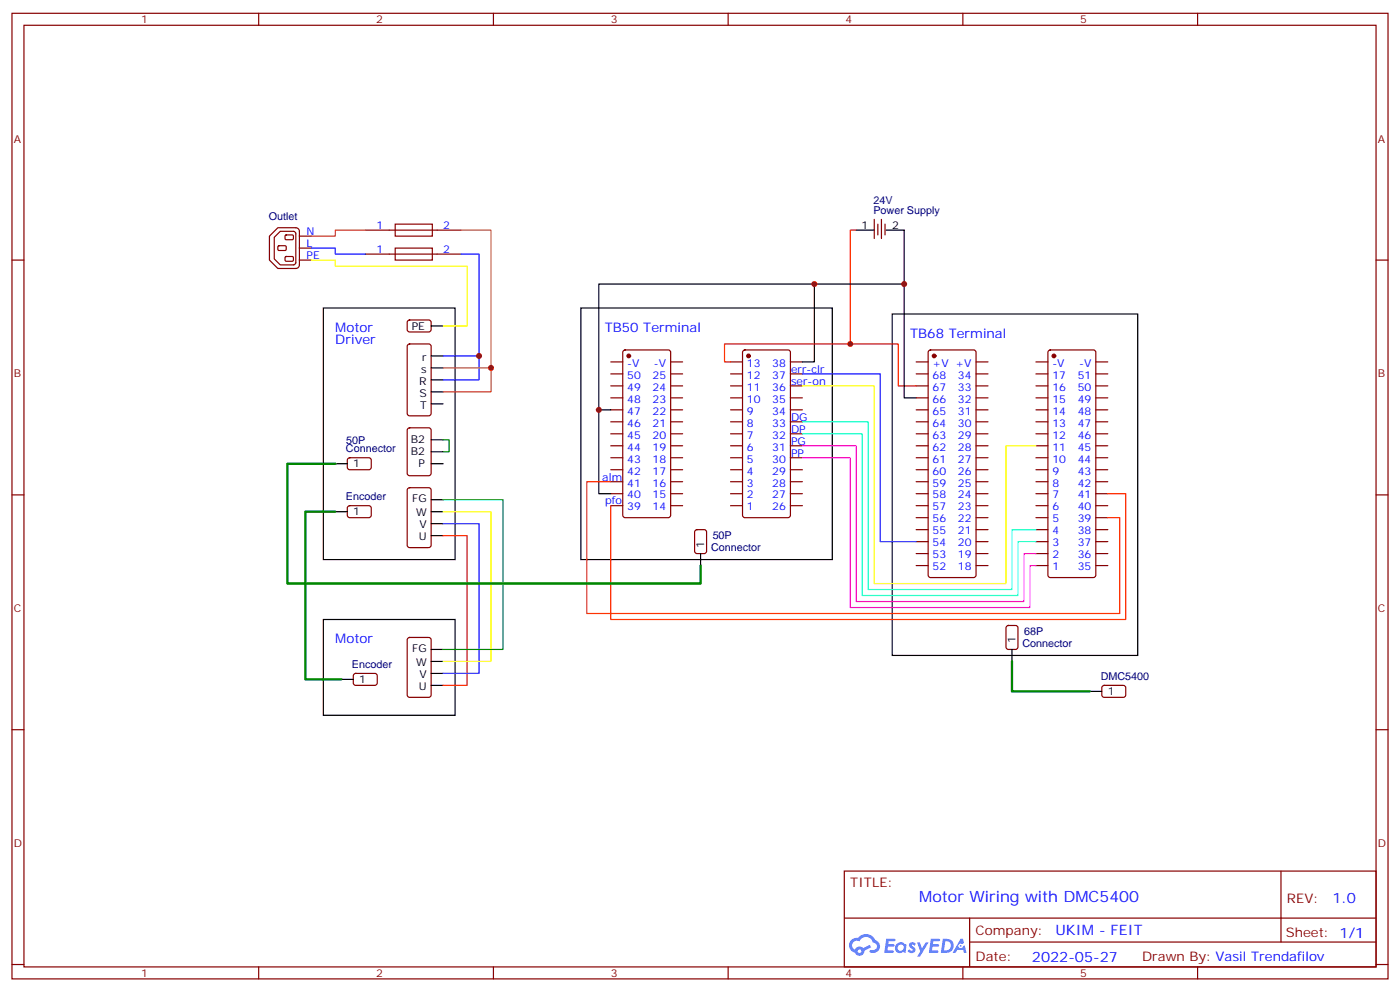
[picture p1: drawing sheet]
<svg xmlns="http://www.w3.org/2000/svg" width="412mm" height="292mm" viewBox="0 0 412 292" stroke-linecap="round" stroke-linejoin="round" font-family="sans-serif">
<g fill="none" stroke="#870000" stroke-width=".35">
<path d="M3.5 3.9h405.4v284.4h-405.4zM7.1 7.4h398.2v277.3h-398.2zM76.2 3.9v3.5M145.3 3.9v3.5M214.5 3.9v3.5M283.6 3.9v3.5M352.8 3.9v3.5M3.5 76.6h3.6M405.3 76.6h3.6M3.5 145.7h3.6M405.3 145.7h3.6M3.5 214.9h3.6"/>
<path d="M405.3 214.9h3.6M248.7 256.5h156.6v28.2h-156.6zM377.3 256.5v20.9M248.7 270.4h156.5M285.6 277.4h119.6M285.6 270.4v14.1M3.5 284h3.6M76.2 284.7v3.6M145.3 284.7v3.6M214.5 284.7v3.6M283.6 284.7v3.6M352.8 284.7v3.6"/>
<path d="M405.3 284h3.6"/>
</g>
<g fill="#5487ff">
<path d="M268 277.7a1.22 1.22 0 0 1 1.8 .2l-.4 .6a.47 .47 0 0 0-.4-.4 .47 .47 0 0 0-.5 .2l.2 .2a1.14 1.14 0 0 1 .8 1.8 1.14 1.14 0 0 1-1.9 0l-.3-.2 .5-.6 .8 .5a.29 .29 0 0 0 .3-.3 .29 .29 0 0 0-.3-.3 1.04 1.04 0 0 1-.6-1.7z"/>
<path d="M261.1 276.4h2.3l.3 .2-.1 .5-1.8 .1-.1 .8h1.5l.3 .4-.4 .4h-1.6l-.1 1.1h1.7l.2 .3-.2 .3-2.6 .1z"/>
<path d="M274.2 276.4h2.4l.3 .2-.2 .5-1.8 .1-.1 .8h1.5l.3 .4-.3 .4h-1.6l-.2 1.1h1.7l.2 .3-.1 .3-2.7 .1z"/>
<path d="M283 276.4h.6l.4 1.3-.6 .3a.69 .69 0 0 0-1.1 .3 .69 .69 0 0 0 .5 .9 .69 .69 0 0 0 .9-.6l.5-.2 .5 2.2h-.8l-.2-.9h-1.7l-.5 .9h-.9z"/>
<path d="M270.2 277.5h.7l.7 1.8 1.1-1.8h.8l-2.5 4.2h-.8l.9-1.5z"/>
<path d="M277.7 276.4l-.6 4.2h1.4a2.11 2.11 0 0 0 2.4-2.1 2.11 2.11 0 0 0-2.5-2.1zM278.5 277.2a1.39 1.39 0 0 1 1.6 1.4 1.39 1.39 0 0 1-1.8 1.3h-.2z"/>
<path d="M264 278.1a1.54 1.54 0 0 0 0 2.1 1.54 1.54 0 0 0 2.1 .1l.6 .3 .3-2.3-.1-.3h-.5a1.49 1.49 0 0 0-2.4 .1zM264.3 279.1a.95 .95 0 0 1 1.9 0 .95 .95 0 0 1-1.9 0z"/>
<path d="M250.8 276.8a2.18 2.18 0 0 0 1 3.7 1.44 1.44 0 0 0 1.7 .9 1.44 1.44 0 0 0 1.1-1.4l2-1-.4-.8-1.9 1a1.47 1.47 0 0 0-2.5 .4 1.39 1.39 0 0 1-.6-1.9 1.39 1.39 0 0 1 2-.5 2.12 2.12 0 0 1 2.1-1.3 2.12 2.12 0 0 1 1.9 1.7 1.14 1.14 0 0 1 1.1 1.4 1.14 1.14 0 0 1-1.6 .7 .43 .43 0 0 0-.6 .4 .43 .43 0 0 0 .4 .5 1.98 1.98 0 0 0 2.6-1.2 1.98 1.98 0 0 0-1.3-2.6 3.1 3.1 0 0 0-5.2-.6l-.9 .1zM252.6 280.1a.55 .55 0 0 1 1.1 0 .55 .55 0 0 1-1.1 0z"/>
<circle cx="283" cy="278.5" r=".26"/>
</g>
<g fill="none" stroke="#870000" stroke-width=".35">
<path d="M107.6 74.8h28.2M107.6 67.8h28.2M116.4 73.1h11v3.5h-11zM116.4 66h11v3.5h-11zM257.5 64.6v5.6M258.6 66v3.2M259.6 64.6v5.6M260.7 66v3.2M120.2 101.5l.4-.2h5.7l.6 .4 .1 20-.5 .7h-5.9l-.6-.4-.1-20zM179.9 106.6h3.5M179.9 110.1h3.5M179.9 113.6h3.5"/>
<path d="M179.9 117.2h3.5M183.7 103.3l.4-.3h12.7l.7 .5 .1 48.2-.5 .7h-13l-.6-.4-.1-48.2zM197.6 106.6h3.5M197.6 110.1h3.5M197.6 113.6h3.5M197.6 117.2h3.5M215.2 106.6h3.5M215.2 110.1h3.5M215.2 113.6h3.5M215.2 117.2h3.5M219 103.3l.4-.3h12.7l.7 .5v48.2l-.4 .7h-13l-.6-.4-.1-48.2zM232.8 106.6h3.6"/>
<path d="M232.8 110.1h3.6M232.8 113.6h3.6M232.8 117.2h3.6M269.9 106.6h3.5M269.9 110.1h3.5M269.9 113.6h3.5M269.9 117.2h3.5M273.6 103.3l.5-.3h12.7l.5 .3 .2 .5v65.6l-.2 .5-.5 .2h-12.7l-.5-.3-.2-.4v-65.6zM287.5 106.6h3.5M287.5 110.1h3.5M287.5 113.6h3.5M287.5 117.2h3.5"/>
<path d="M305.2 106.6h3.5M305.2 110.1h3.5M305.2 113.6h3.5M305.2 117.2h3.5M308.9 103.3l.5-.3h12.7l.5 .3 .2 .5v65.6l-.2 .5-.5 .2h-12.7l-.5-.3-.2-.4v-65.6zM322.8 106.6h3.5M322.8 110.1h3.5M322.8 113.6h3.5M322.8 117.2h3.5M102.5 135l.5-.2 5.9 .1 .5 .6-.1 2.4-.6 .4h-6l-.4-.7v-2.1zM120.2 126.2l.4-.2h5.7l.6 .4 .1 13-.5 .6-5.9 .1-.6-.5-.1-12.9zM179.9 138.3h3.5"/>
<path d="M179.9 120.7h3.5M179.9 134.8h3.5M179.9 124.2h3.5M179.9 131.3h3.5M179.9 127.7h3.5M197.6 138.3h3.5M197.6 120.7h3.5M197.6 134.8h3.5M197.6 124.2h3.5M197.6 131.3h3.5M197.6 127.7h3.5M215.2 138.3h3.5"/>
<path d="M215.2 120.7h3.5M215.2 134.8h3.5M215.2 124.2h3.5M215.2 131.3h3.5M215.2 127.7h3.5M232.8 138.3h3.6M232.8 120.7h3.6M232.8 134.8h3.6M232.8 124.2h3.6M232.8 131.3h3.6M232.8 127.7h3.6M269.9 138.3h3.5"/>
<path d="M269.9 120.7h3.5M269.9 134.8h3.5M269.9 124.2h3.5M269.9 131.3h3.5M269.9 127.7h3.5M287.5 138.3h3.5M287.5 120.7h3.5M287.5 134.8h3.5M287.5 124.2h3.5M287.5 131.3h3.5M287.5 127.7h3.5M305.2 138.3h3.5"/>
<path d="M305.2 120.7h3.5M305.2 134.8h3.5M305.2 124.2h3.5M305.2 131.3h3.5M305.2 127.7h3.5M322.8 138.3h3.5M322.8 120.7h3.5M322.8 134.8h3.5M322.8 124.2h3.5M322.8 131.3h3.5M322.8 127.7h3.5M102.5 149.1l.5-.2 5.9 .1 .5 .6-.1 2.4-.6 .4h-6l-.4-.7v-2.1z"/>
<path d="M120.2 143.8l.4-.2h5.7l.6 .4 .1 16.5-.5 .7-5.9 .1-.6-.5-.1-16.5zM179.9 148.9h3.5M179.9 145.4h3.5M179.9 141.9h3.5M197.6 148.9h3.5M197.6 145.4h3.5M197.6 141.9h3.5M204.8 156.2l.5-.2h2.1l.7 .4v5.9l-.4 .7h-2.4l-.6-.4-.1-5.9zM215.2 148.9h3.5M215.2 145.4h3.5M215.2 141.9h3.5M232.8 148.9h3.6"/>
<path d="M232.8 145.4h3.6M232.8 141.9h3.6M269.9 148.9h3.5M269.9 145.4h3.5M269.9 141.9h3.5M269.9 159.5h3.5M269.9 156h3.5M269.9 152.4h3.5M287.5 148.9h3.5M287.5 145.4h3.5M287.5 141.9h3.5M287.5 159.5h3.5"/>
<path d="M287.5 156h3.5M287.5 152.4h3.5M305.2 148.9h3.5M305.2 145.4h3.5M305.2 141.9h3.5M305.2 159.5h3.5M305.2 156h3.5M305.2 152.4h3.5M322.8 148.9h3.5M322.8 145.4h3.5M322.8 141.9h3.5M322.8 159.5h3.5"/>
<path d="M322.8 156h3.5M322.8 152.4h3.5M269.9 166.5h3.5M269.9 163h3.5M287.5 166.5h3.5M287.5 163h3.5M305.2 166.5h3.5M305.2 163h3.5M322.8 166.5h3.5M322.8 163h3.5M296.6 184.4l.4-.2h2.2l.6 .4 .1 5.9-.5 .7h-2.4l-.6-.4-.1-5.9z"/>
</g>
<g fill="#870000" stroke="#870000" stroke-width=".35">
<circle cx="185.2" cy="104.8" r=".53"/>
<circle cx="220.5" cy="104.8" r=".53"/>
<circle cx="275.2" cy="104.8" r=".53"/>
<circle cx="310.4" cy="104.8" r=".53"/>
</g>
<g fill="none" stroke="#000" stroke-width=".35">
<path d="M252.2 67.8h5.3M261.1 67.8h5.2v49.4h3.6M95.2 90.7h38.9v74.1h-38.9zM171.1 90.7h74.1v74.1h-74.1zM239.9 83.6v23h-3.5M262.8 92.5h72.3v100.5h-72.3zM266.3 83.6h-89.9v37.1h3.5M127 104.8h3.5M127 108.3h3.5M127 111.9h3.5M127 115.4h3.5M127 118.9h3.5"/>
<path d="M98.8 136.6h3.5M127 136.6h3.5M127 129.5h3.5M127 133h3.5M176.4 120.7v24.7h3.5M98.8 150.7h3.5M127 147.1h3.5M127 150.7h3.5M127 154.2h3.5M127 157.7h3.5M206.4 163v3.5M298.1 191.2v3.6"/>
</g>
<path d="M236.4 134.8h14.1v44.1h52.9v-12.4h1.8M236.4 131.3h15.8v45.8h49.4v-14.1h3.6" fill="none" stroke="#f0f" stroke-width=".35"/>
<path d="M236.4 127.7h17.6v47.7h45.9v-15.9h5.3M236.4 124.2h19.4v49.4h42.3v-17.6h7.1" fill="none" stroke="#0ff" stroke-width=".35"/>
<path d="M236.4 113.6h21.1v58.2h38.8v-40.5h8.9" fill="none" stroke="#ff0" stroke-width=".35"/>
<path d="M252.2 67.8h-1.7v33.5h14.1v12.3h5.3M250.5 101.3h-37.1v5.3h1.8" fill="none" stroke="#f00" stroke-width=".35"/>
<path d="M179.9 141.9h-7v38.8h156.9v-28.3h-3.5M326.3 145.4h5.3v37h-151.7v-33.5" fill="none" stroke="#f30" stroke-width=".35"/>
<path d="M236.4 110.1h22.9v49.4h10.6" fill="none" stroke="#00f" stroke-width=".35"/>
<g fill="#fff" stroke="#870000" stroke-width=".35">
<path d="M84 69.4l.3-.2h2l.1 1.2-.3 .2-2-.1z"/>
<path d="M81.9 72.5l.3-.1h1.9l.2 1.2-.3 .2-2-.1z"/>
<path d="M84 75.7l.3-.2 2 .1 .1 1.2-.3 .1h-2z"/>
</g>
<path d="M79.4 69.5l2.4-2.4h5.3l.9 .4 .2 .6v9.9l-.4 .9-.7 .2h-5.3l-2.4-2.5zM82.5 68.1h3.9l.7 .5v8.7l-.4 .6-4.2 .1-1.7-1.8v-6.3zM88.2 69.5h3.5M88.2 73.1h3.5M88.2 76.6h3.5M120.2 94.4l.4-.2 6 .1 .4 .6-.1 2.4-.6 .5-5.9-.1-.5-.7v-2.1zM104.3 198.5l.5-.2 5.9 .1 .4 .6v2.4l-.7 .4h-5.9l-.4-.7v-2.1zM120.2 187.9l.4-.2h5.7l.6 .4 .1 16.5-.5 .7-5.9 .1-.6-.5-.1-16.5zM324.8 202l.5-.2 5.9 .1 .4 .6-.1 2.4-.6 .5-5.9-.1-.4-.7v-2.1z" fill="none" stroke="#870000" stroke-width=".35"/>
<path d="M127 96h3.5M95.2 182.4h38.9v28.2h-38.9zM127 191.2h3.5M127 194.8h3.5M127 198.3h3.5M100.5 200.1h3.6M127 201.8h3.5M321 203.6h3.6" fill="none" stroke="#000" stroke-width=".35"/>
<path d="M130.5 129.5h1.8v3.5h-1.8" fill="none" stroke="#008700" stroke-width=".35"/>
<path d="M130.5 157.7h7.1v44.1h-7.1" fill="none" stroke="#f00" stroke-width=".35"/>
<path d="M91.7 73.1h7.1v1.7h8.8M135.8 74.8h5.3v30h-10.6M141.1 104.8v7.1h-10.6M130.5 154.2h10.6v44.1h-10.6" fill="none" stroke="#00f" stroke-width=".35"/>
<path d="M91.7 76.6h7.1v1.8h38.8v17.6h-7.1M130.5 150.7h14.1v44.1h-14.1" fill="none" stroke="#ff0" stroke-width=".35"/>
<path d="M130.5 147.1h17.7v44.1h-17.7" fill="none" stroke="#0f0" stroke-width=".35"/>
<path d="M107.6 67.8h-8.8v1.7h-7.1M144.6 108.3v7.1h-14.1" fill="none" stroke="#c60" stroke-width=".35"/>
<path d="M135.8 67.8h8.8v40.5h-14.1" fill="none" stroke="#c63" stroke-width=".35"/>
<path d="M98.8 136.6h-14.1v35.2h121.7v-5.3M98.8 150.7h-8.8v49.4h10.5M298.1 194.8v8.8h22.9" fill="none" stroke="#008700" stroke-width=".71"/>
<g fill="#c00">
<circle cx="239.9" cy="83.6" r=".88"/>
<circle cx="266.3" cy="83.6" r=".88"/>
<circle cx="176.4" cy="120.7" r=".88"/>
<circle cx="250.5" cy="101.3" r=".88"/>
<circle cx="141.1" cy="104.8" r=".88"/>
<circle cx="144.6" cy="108.3" r=".88"/>
</g>
<text font-size="4.6" fill="#00f" x="270.8" y="265.5">Motor Wiring with DMC5400</text>
<g font-size="4.2" fill="#00f">
<text x="392.5" y="265.8">1.0</text>
<text x="310.9" y="275.3">UKIM - FEIT</text>
<text x="304" y="283.1">2022-05-27</text>
</g>
<g font-size="3.9" fill="#00f">
<text x="98.8" y="97.8">Motor</text>
<text x="98.8" y="101.3">Driver</text>
<text x="178.2" y="97.8">TB50 Terminal</text>
<text x="268.1" y="99.5">TB68 Terminal</text>
<text x="98.8" y="189.5">Motor</text>
</g>
<g font-size="3.9" fill="#800">
<text x="250.5" y="261.1">TITLE:</text>
<text x="379.1" y="265.8">REV:</text>
<text x="287.4" y="275.3">Company:</text>
<text x="378.7" y="275.9">Sheet: 1/1</text>
<text x="287.4" y="283">Date:</text>
<text x="336.4" y="283.1">Drawn By: Vasil Trendafilov</text>
</g>
<g font-size="3.2" fill="#800">
<text x="41.6" y="6.9">1</text>
<text x="110.8" y="6.9">2</text>
<text x="179.9" y="6.9">3</text>
<text x="249.1" y="6.9">4</text>
<text x="318.2" y="6.9">5</text>
<text x="4.1" y="42">A</text>
<text x="405.9" y="42">A</text>
<text x="4.1" y="111.2">B</text>
<text x="405.9" y="111.2">B</text>
<text x="4.1" y="180.3">C</text>
<text x="405.9" y="180.3">C</text>
<text x="4.1" y="249.4">D</text>
<text x="405.9" y="249.4">D</text>
<text x="41.6" y="287.7">1</text>
<text x="110.8" y="287.7">2</text>
<text x="179.9" y="287.7">3</text>
<text x="249.1" y="287.7">4</text>
<text x="318.2" y="287.7">5</text>
</g>
<g font-size="3.2" fill="#000080">
<text x="79.2" y="64.9">Outlet</text>
<text x="257.3" y="63.1">Power Supply</text>
<text x="257.3" y="60.1">24V</text>
<text x="102" y="130.7">50P</text>
<text x="101.9" y="133.2">Connector</text>
<text x="101.9" y="147.3">Encoder</text>
<text x="209.9" y="158.9">50P</text>
<text x="209.4" y="162.4">Connector</text>
<text x="301.2" y="190.6">Connector</text>
<text x="301.7" y="187.1">68P</text>
<text x="103.7" y="196.7">Encoder</text>
<text x="324.2" y="200.4">DMC5400</text>
</g>
<g font-size="3.2" fill="#00f">
<text x="90.3" y="69.2">N</text>
<text x="110.9" y="67.4">1</text>
<text x="130.5" y="67.4">2</text>
<text x="90.3" y="72.7">L</text>
<text x="90.3" y="76.2">PE</text>
<text x="110.9" y="74.5">1</text>
<text x="130.5" y="74.5">2</text>
<text x="184.7" y="108">-V</text>
<text x="192.6" y="108">-V</text>
<text x="220" y="108">13</text>
<text x="227.5" y="108">38</text>
<text x="274.7" y="108">+V +V</text>
<text x="310" y="108">-V</text>
<text x="317.9" y="108">-V</text>
<text x="184.7" y="111.5">50</text>
<text x="192.2" y="111.5">25</text>
<text x="220" y="111.5">12</text>
<text x="227.5" y="111.5">37</text>
<text x="233" y="113.3">ser-on</text>
<text x="233" y="109.7">err-clr</text>
<text x="274.7" y="111.5">68</text>
<text x="282.2" y="111.5">34</text>
<text x="310" y="111.5">17</text>
<text x="317.5" y="111.5">51</text>
<text x="184.7" y="115">49</text>
<text x="184.7" y="118.6">48</text>
<text x="192.2" y="118.6">23</text>
<text x="192.2" y="115">24</text>
<text x="220" y="115">11</text>
<text x="220" y="118.6">10</text>
<text x="227.5" y="118.6">35</text>
<text x="227.5" y="115">36</text>
<text x="274.7" y="115">67</text>
<text x="274.7" y="118.6">66</text>
<text x="282.2" y="118.6">32</text>
<text x="282.2" y="115">33</text>
<text x="310" y="115">16</text>
<text x="310" y="118.6">15</text>
<text x="317.5" y="118.6">49</text>
<text x="317.5" y="115">50</text>
<text x="184.7" y="122.1">47</text>
<text x="184.7" y="125.6">46</text>
<text x="192.2" y="125.6">21</text>
<text x="192.2" y="122.1">22</text>
<text x="220" y="122.1">9</text>
<text x="220" y="125.6">8</text>
<text x="227.5" y="125.6">33</text>
<text x="227.5" y="122.1">34</text>
<text x="233" y="123.9">DG</text>
<text x="274.7" y="122.1">65</text>
<text x="274.7" y="125.6">64</text>
<text x="282.2" y="125.6">30</text>
<text x="282.2" y="122.1">31</text>
<text x="310" y="122.1">14</text>
<text x="310" y="125.6">13</text>
<text x="317.5" y="125.6">47</text>
<text x="317.5" y="122.1">48</text>
<text x="184.7" y="129.2">45</text>
<text x="192.2" y="129.2">20</text>
<text x="220" y="129.2">7</text>
<text x="227.5" y="129.2">32</text>
<text x="233" y="130.9">PG</text>
<text x="233" y="127.4">DP</text>
<text x="274.7" y="129.2">63</text>
<text x="282.2" y="129.2">29</text>
<text x="310" y="129.2">12</text>
<text x="317.5" y="129.2">46</text>
<text x="184.7" y="132.7">44</text>
<text x="184.7" y="136.2">43</text>
<text x="192.2" y="136.2">18</text>
<text x="192.2" y="132.7">19</text>
<text x="220" y="132.7">6</text>
<text x="220" y="136.2">5</text>
<text x="227.5" y="136.2">30</text>
<text x="227.5" y="132.7">31</text>
<text x="233" y="134.4">PP</text>
<text x="274.7" y="132.7">62</text>
<text x="274.7" y="136.2">61</text>
<text x="282.2" y="136.2">27</text>
<text x="282.2" y="132.7">28</text>
<text x="310" y="132.7">11</text>
<text x="310" y="136.2">10</text>
<text x="317.5" y="136.2">44</text>
<text x="317.5" y="132.7">45</text>
<text x="177.4" y="141.5">alm</text>
<text x="184.7" y="139.7">42</text>
<text x="184.7" y="143.3">41</text>
<text x="192.2" y="143.3">16</text>
<text x="192.2" y="139.7">17</text>
<text x="220" y="139.7">4</text>
<text x="220" y="143.3">3</text>
<text x="227.5" y="143.3">28</text>
<text x="227.5" y="139.7">29</text>
<text x="274.7" y="139.7">60</text>
<text x="274.7" y="143.3">59</text>
<text x="282.2" y="143.3">25</text>
<text x="282.2" y="139.7">26</text>
<text x="310" y="139.7">9</text>
<text x="310" y="143.3">8</text>
<text x="317.5" y="143.3">42</text>
<text x="317.5" y="139.7">43</text>
<text x="178.3" y="148.6">pfo</text>
<text x="184.7" y="146.8">40</text>
<text x="192.2" y="146.8">15</text>
<text x="220" y="146.8">2</text>
<text x="227.5" y="146.8">27</text>
<text x="274.7" y="146.8">58</text>
<text x="282.2" y="146.8">24</text>
<text x="310" y="146.8">7</text>
<text x="317.5" y="146.8">41</text>
<text x="184.7" y="150.3">39</text>
<text x="192.2" y="150.3">14</text>
<text x="220" y="150.3">1</text>
<text x="227.5" y="150.3">26</text>
<text x="274.7" y="150.3">57</text>
<text x="274.7" y="153.8">56</text>
<text x="282.2" y="153.8">22</text>
<text x="282.2" y="150.3">23</text>
<text x="310" y="150.3">6</text>
<text x="310" y="153.8">5</text>
<text x="317.5" y="153.8">39</text>
<text x="317.5" y="150.3">40</text>
<text x="274.7" y="157.4">55</text>
<text x="274.7" y="160.9">54</text>
<text x="282.2" y="160.9">20</text>
<text x="282.2" y="157.4">21</text>
<text x="310" y="157.4">4</text>
<text x="310" y="160.9">3</text>
<text x="317.5" y="160.9">37</text>
<text x="317.5" y="157.4">38</text>
<text x="274.7" y="164.4">53</text>
<text x="274.7" y="168">52</text>
<text x="282.2" y="168">18</text>
<text x="282.2" y="164.4">19</text>
<text x="310" y="164.4">2</text>
<text x="310" y="168">1</text>
<text x="317.5" y="168">35</text>
<text x="317.5" y="164.4">36</text>
</g>
<g font-size="3.2">
<text x="253.7" y="67.4">1</text>
<text x="262.8" y="67.4">2</text>
<text x="121.3" y="97">PE</text>
<text x="124.3" y="106.2">r</text>
<text x="123.5" y="113.3">R</text>
<text x="124" y="109.7">s</text>
<text x="123.5" y="116.8">S</text>
<text x="123.7" y="120.3">T</text>
<text x="121" y="130.6">B2</text>
<text x="104.1" y="137.6">1</text>
<text x="121" y="134.1">B2</text>
<text x="123.3" y="137.6">P</text>
<text x="121.4" y="147.8">FG</text>
<text x="104.1" y="151.7">1</text>
<text x="122.6" y="152.1">W</text>
<text x="123.5" y="155.6">V</text>
<text x="123.4" y="159.1">U</text>
<text x="207.4" y="161.3" transform="rotate(-90 207.4 161.3)">1</text>
<text x="121.4" y="191.9">FG</text>
<text x="299.2" y="189.5" transform="rotate(-90 299.2 189.5)">1</text>
<text x="122.6" y="196.2">W</text>
<text x="105.8" y="201.1">1</text>
<text x="123.4" y="203.2">U</text>
<text x="123.5" y="199.7">V</text>
<text x="326.3" y="204.6">1</text>
</g>
</svg>
